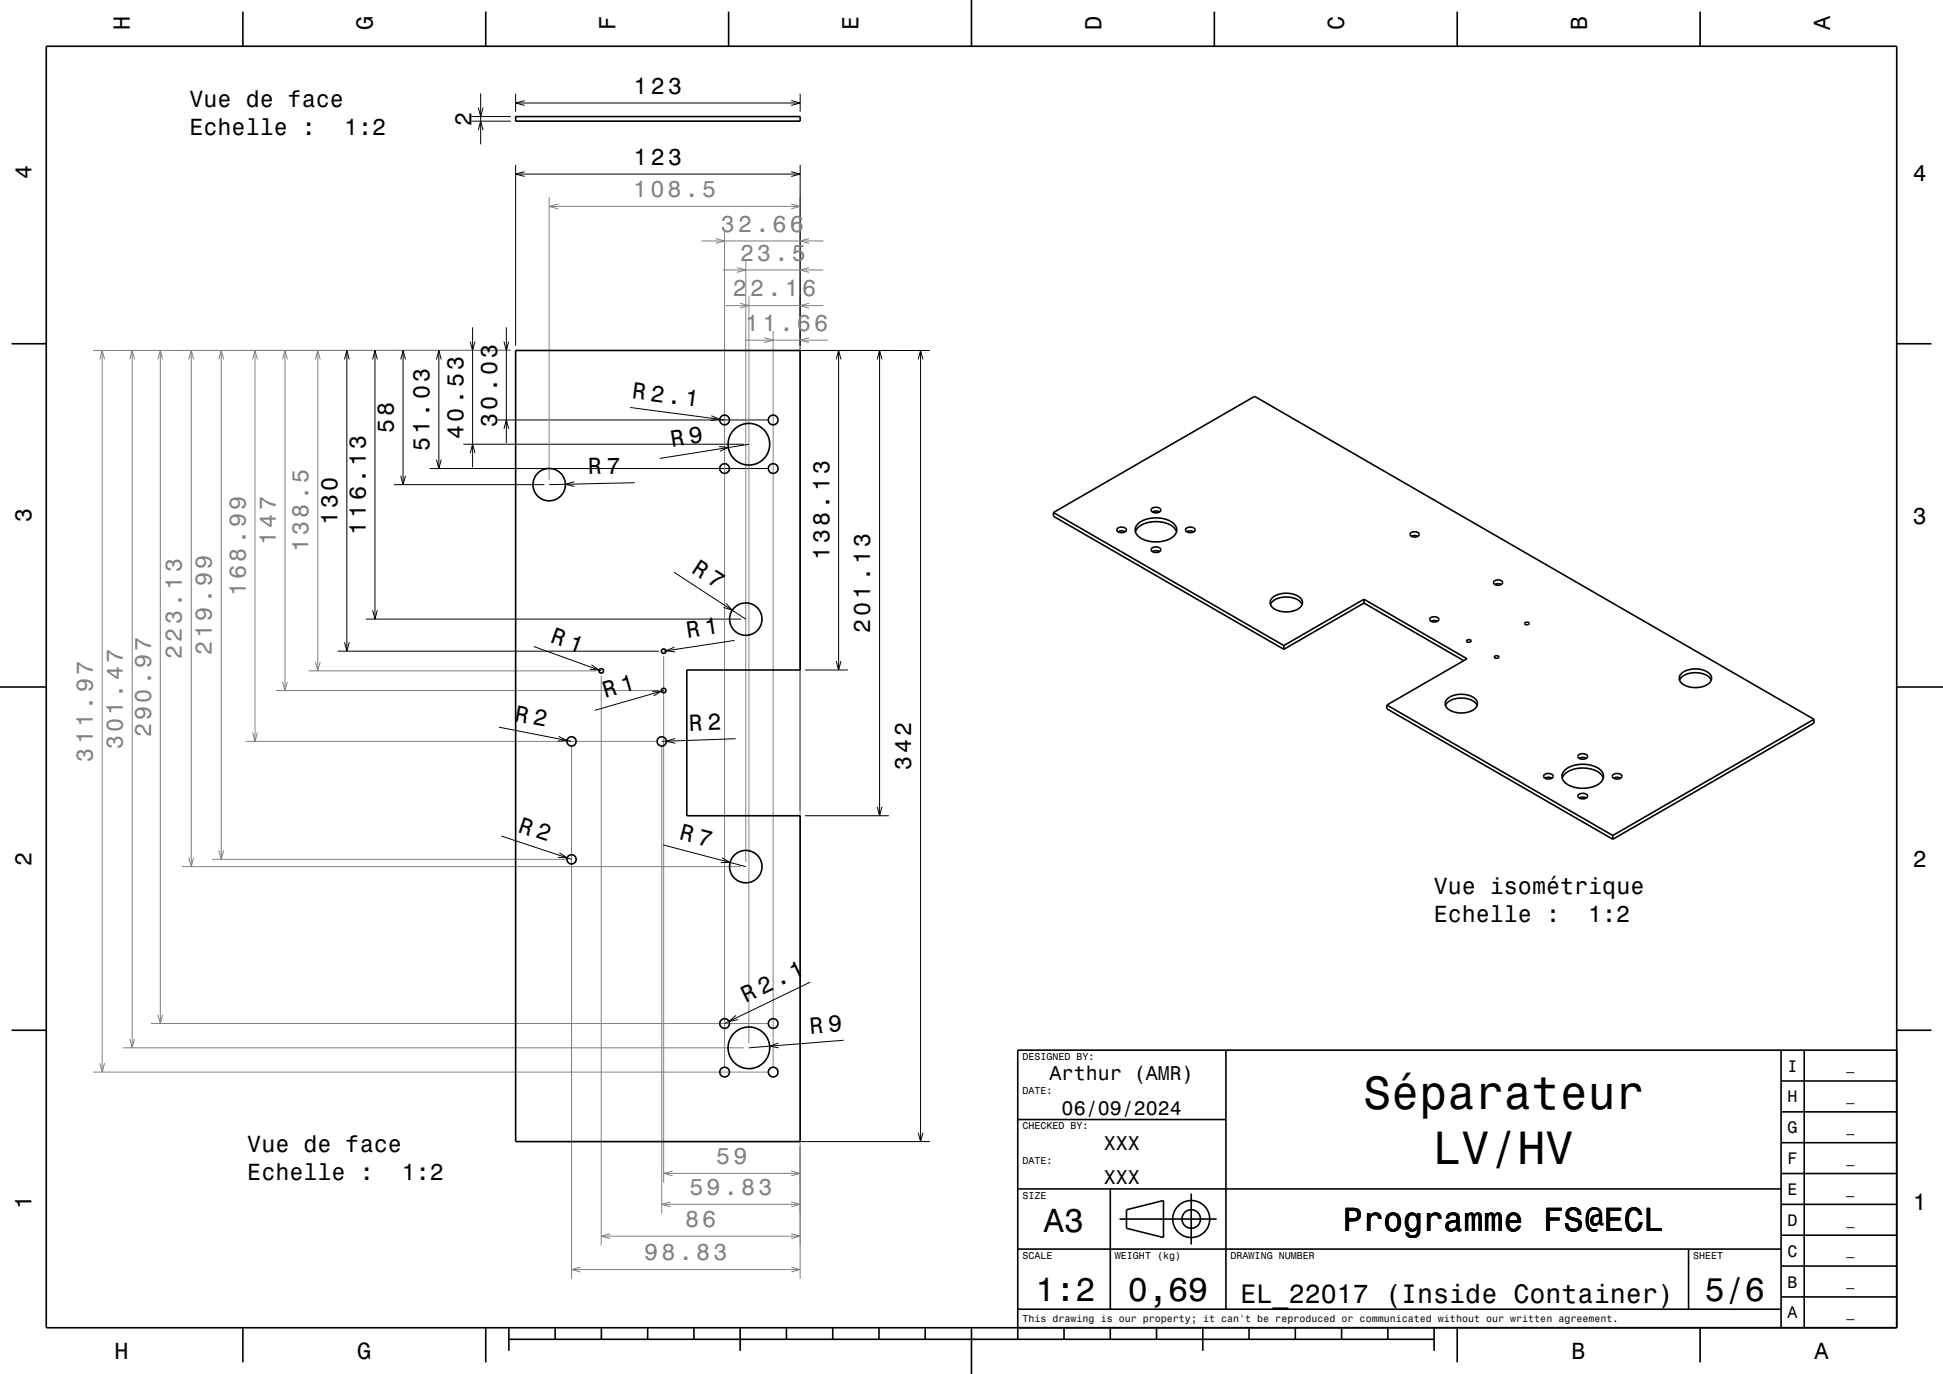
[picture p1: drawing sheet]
<svg xmlns="http://www.w3.org/2000/svg" width="420mm" height="297mm" viewBox="0 0 420 297" stroke-linecap="round" stroke-linejoin="round" font-family="sans-serif">
<g fill="none" stroke="#000" stroke-width=".22">
<path d="M101.9 26.2h8.5M101.9 25.2h8.5M103.4 23.3l.5 1.9 .5-1.9M103.4 28.1l.5-1.9 .5 1.9M103.9 20.2v11M111.5 20.3v3.9M111.5 35.6v39.1M111.5 37.6h61.5M111.5 22.3h61.5M113.4 37.1l-1.9 .5 1.9 .5M113.4 21.7l-1.9 .6 1.9 .5M171 37.1l2 .5-2 .5"/>
<path d="M171 21.7l2 .6-2 .5M173 20.3v3.9M173 35.6v39.1M73 75.8h37.4M74.5 77.7l.5-1.9 .5 1.9M75 75.8v65M80.5 77.7l.6-1.9 .5 1.9M81.1 75.8v58M86.6 77.7l.5-1.9 .6 1.9M87.1 75.8v29M94.3 77.7l.6-1.9 .5 1.9M94.9 75.8v25.5"/>
<path d="M101.6 73.8l.6 2 .5-2M102.2 70.8v30.2M108.9 73.8l.6 2 .5-2M109.5 70.8v25M112.5 75.8h88.5M180.8 77.7l.5-1.9 .5 1.9M181.3 75.8v69M189.6 77.7l.5-1.9 .6 1.9M190.1 75.8v100.5M198.5 77.7l.5-1.9 .5 1.9M199 75.8v171M94.3 99.3l.6 2 .5-2"/>
<path d="M100.2 96h60.6M101.6 98l.6-2 .5 2M107.5 90.8h58.6M108.9 92.7l.6-1.9 .5 1.9M136.2 88.1l20.4 2.7M153.7 89.9l1.9 .7-2 .3M155.4 96.5l2 .2-1.8 .9M161.9 96l-19.3 3.1M85.1 104.8h32.6M86.6 102.8l.5 2 .6-2M92.9 101.3h73.2M124.1 104.1l-1.9 .6 2 .5"/>
<path d="M137.2 104.3l-18.5 .5M74.5 138.8l.5 2 .5-2M79.1 133.8h81.1M80.5 131.9l.6 1.9 .5-1.9M115.4 139.7l14.6 5.3M145.7 123.7l15.5 10.1M145.8 139.9l-1.8 .8 1.9 .2M156.9 130.4l1.4 1.5-1.9-.6M158.8 138.4l-15.3 2.4M73 140.8h69.4M107.8 157.2l15.7 3.1M120.8 159.2l1.8 .9-2 .1"/>
<path d="M127.9 143.7l1.6 1.1-2-.1M141 149.4h2l-1.7 1M143.5 149.3l-14.9 4.2M146 159.6l-2 .6 2 .5M159 159.7l-16 .6M174 144.8h9.3M180.8 142.9l.5 1.9 .5-1.9M174 176.3h18.1M189.6 174.4l.5 1.9 .6-1.9M108.4 180.7l15.1 5.1M120.9 184.3l1.7 1.1-2-.1M143.3 182.6l17.9 4.7"/>
<path d="M156.1 185.4l1.7 1h-2M159.1 219.5l-1.5 1.3 1.9-.4M175.2 212.3l-18.6 8.9M168.3 225.5l-1.9 .6 1.9 .4M182.4 224.9l-20.5 1.6M112.5 246.8h88.5M198.5 244.8l.5 2 .5-2"/>
</g>
<g fill="none" stroke="#808080" stroke-width=".22">
<path d="M118.7 42.6v61.1M118.7 44.6h54.3M120.6 44.1l-1.9 .5 1.9 .5M151.6 52.1h26.4M154.7 51.6l1.9 .5-1.9 .5M156.2 58.4h21.8M156.6 50.1v180.6M159.3 57.8l1.9 .6-1.9 .5M161.2 56.4v129.9M171 44.1l2 .5-2 .5M173 42.6v233.8M174.9 57.8l-1.9 .6 1.9 .5"/>
<path d="M174.9 51.6l-1.9 .5 1.9 .5M20.1 75.8h90.3M21.6 77.7l.5-1.9 .5 1.9M22.1 75.8v155.9M28.1 77.7l.5-1.9 .5 1.9M28.6 75.8v150.7M34.1 77.7l.6-1.9 .5 1.9M34.7 75.8v145.4M40.8 77.7l.5-1.9 .6 1.9M41.3 75.8v111.5M47.3 77.7l.5-1.9 .5 1.9M47.8 75.8v110"/>
<path d="M54.6 77.7l.5-1.9 .5 1.9M55.1 75.8v84.5M61.1 77.7l.5-1.9 .5 1.9M61.6 75.8v73.5M68.2 77.7l.5-1.9 .5 1.9M68.7 75.8v69.2M156.9 66.1h21.1M159.9 65.5l2 .6-2 .5M161.1 73.5h17.9M161.9 64.1v161.4M165.2 73l1.9 .5-1.9 .6M167.1 71.5v159.2"/>
<path d="M174.9 73l-1.9 .5 1.9 .6M174.9 65.5l-1.9 .6 1.9 .5M54.6 158.3l.5 2 .5-2M59.6 149.3h82.8M61.1 147.3l.5 2 .5-2M66.7 145h62.2M68.2 143.1l.5 1.9 .5-1.9M130 146v123.2M143.5 141.8v113.8M53.1 160.3h88.9M123.5 161.3v115.1M143 161.3v101"/>
<path d="M39.3 187.3h120.9M40.8 185.4l.5 1.9 .6-1.9M45.8 185.8h76.7M47.3 183.8l.5 2 .5-2M34.1 219.3l.6 1.9 .5-1.9M20.1 231.7h146M21.6 229.8l.5 1.9 .5-1.9M26.6 226.5h134.2M28.1 224.6l.5 1.9 .5-1.9M32.7 221.2h133.4M143.5 253.6h29.5M145 259.8l-2 .5 2 .5"/>
<path d="M145.4 253.1l-1.9 .5 1.9 .6M171 253.1l2 .5-2 .6M171 259.8l2 .5-2 .5M123.5 274.4h49.5M125.5 273.9l-2 .5 2 .5M130 267.2h43M131.9 266.7l-1.9 .5 1.9 .5M143 260.3h30M171 266.7l2 .5-2 .5M171 273.9l2 .5-2 .5"/>
</g>
<g fill="none" stroke="#000" stroke-width=".35">
<path d="M10 10h400v277h-400zM52.5 2.5v7.5M105 2.5v7.5M157.5 2.5v7.5M210 0v10M262.5 2.5v7.5M315 2.5v7.5M367.5 2.5v7.5M111.5 25.2h61.5v1h-61.5zM2.5 74.3h7.5M111.5 75.8h61.5v69h-24.5v31.5h24.5v70.5h-61.5zM410 74.3h7.5"/>
<path d="M227.7 110.8v.8l49.8 28.8M227.7 110.8l43.5-25.1 120.9 69.8M227.7 110.8l49.8 28.7M241.5 114.3a1.24 1.24 0 0 1 2 .3 1.23 1.23 0 0 1-2.1-.1zM241.7 114.9a1.64 1.64 0 0 1 1.5 0M245.4 114.9a4.5 4.5 0 0 1 4.5-2.1 4.4 4.4 0 0 1 4.4 2.1M246 113.2a6.4 6.4 0 0 1 7.9 .2 1.89 1.89 0 0 1-.9 3 6.4 6.4 0 0 1-7.3-.9 1.67 1.67 0 0 1 .3-2.3zM248.9 110a1.25 1.25 0 0 1 2 .3 1.23 1.23 0 0 1-2.1 0zM248.9 118.6a1.25 1.25 0 0 1 2 .3 1.23 1.23 0 0 1-2.1-.1zM249.1 110.7a1.64 1.64 0 0 1 1.6 0M250.6 119.2l-.6-.2-.9 .2M250.6 119.2h.1"/>
<path d="M256.4 114.3a1.25 1.25 0 0 1 1.9 .3 1.23 1.23 0 0 1-2-.1zM256.5 114.9a1.63 1.63 0 0 1 1.6 0M304.9 115.3a1.15 1.15 0 0 1 1.9 .3 1.12 1.12 0 0 1-1.1 .5 1.12 1.12 0 0 1-.9-.7zM305.1 115.9l.7-.1 .7 .1M274.6 130.7a4.1 4.1 0 0 1 4.7-1.5l1.4 .6 .8 .9M275 129.3a4.8 4.8 0 0 1 6.3 .2 1.7 1.7 0 0 1-1.4 2.5 4.6 4.6 0 0 1-5.2-1.2l-.1-.7zM277.5 139.5v.9M294.8 130.4l21.6 12.4M294.8 130.4l-17.3 10M294.8 129.5l22.3 12.9-17.3 10M294.8 129.5v.9M294.8 129.5l-17.3 10"/>
<path d="M309.1 133.7a1.15 1.15 0 0 1 1.9 .3 1.11 1.11 0 0 1-1 .5 1.11 1.11 0 0 1-1-.7zM309.3 134.3l.8-.2 .6 .2M317.1 138.4l.5-.1 .4 .1a.47 .47 0 0 1-.5 .5 .47 .47 0 0 1-.5-.4zM322.9 125.7a1.15 1.15 0 0 1 1.9 .3 1.11 1.11 0 0 1-1 .5 1.11 1.11 0 0 1-1-.7zM323.1 126.3l.8-.1 .6 .1M329.7 134.6l.4-.1 .4 .1a.47 .47 0 0 1-.4 .5 .47 .47 0 0 1-.5-.4zM0 148.5h10M299.8 152.4v.8l48.8 28.2M299.8 152.4l48.8 28.2M312.4 152.5a4.1 4.1 0 0 1 4.7-1.5l1.4 .6 .8 .9M312.9 151a4.9 4.9 0 0 1 6.3 .4 1.62 1.62 0 0 1-1.2 2.3 4.7 4.7 0 0 1-5.5-1l-.1-.8zM323.1 141.8l.5-.1 .4 .2a.47 .47 0 0 1-.5 .4 .47 .47 0 0 1-.5-.3z"/>
<path d="M363.1 147a4.3 4.3 0 0 1 4.9-1.4l1.2 .5 .7 .9M363.5 145.6a4.9 4.9 0 0 1 6.3 .3 1.62 1.62 0 0 1-1.2 2.3 4.7 4.7 0 0 1-5.5-1l-.1-.8zM392.1 155.5v.8l-43.5 25.1M392.1 155.5l-43.5 25.1M410 148.5h10M333.8 167.5a1.31 1.31 0 0 1 2 .3 1.19 1.19 0 0 1-2.1 0zM333.9 168.2a1.62 1.62 0 0 1 1.6 0M337.7 168.2a4.5 4.5 0 0 1 4.5-2.2 4.4 4.4 0 0 1 4.4 2.2M338.3 166.5a6.4 6.4 0 0 1 7.9 .2 1.94 1.94 0 0 1-1.1 3.1 6.4 6.4 0 0 1-7.1-1 1.67 1.67 0 0 1 .3-2.3zM341.2 163.2a1.31 1.31 0 0 1 2 .3 1.19 1.19 0 0 1-2.1 0zM341.2 171.8a1.31 1.31 0 0 1 2 .3 1.19 1.19 0 0 1-2.1-.1zM341.4 172.5a1.61 1.61 0 0 1 1.5 0"/>
<path d="M341.4 163.9a1.61 1.61 0 0 1 1.5 0M348.7 167.5a1.31 1.31 0 0 1 1.9 .3 1.19 1.19 0 0 1-2.1 0zM348.8 168.2a1.62 1.62 0 0 1 1.5 0M348.6 180.6v.8M2.5 222.7h7.5M265 227v56M385 233.7h25M385 227v60M390 227v60M410 222.7h7.5M410 227h-190v62.5M220 257h165"/>
<path d="M220 242h45M240 257v26M257.5 258v11M385 253.7h25M385 247h25M385 240.3h25M220 270h165M242 263.5h21M243.5 261.5l8-2v8l-8-2zM365 270v13M385 273.7h25M385 267h25"/>
<path d="M385 260.3h25M52.5 287v7.5M105 287v7.5M110 289.5h200M110 287v5M120 287v2.5M130 287v2.5M140 287v2.5M150 287v2.5M160 287v5M170 287v2.5M180 287v2.5"/>
<path d="M190 287v2.5M200 287v2.5M210 287v10M220 283h165M230 287v2.5M240 287v2.5M250 287v2.5M260 287v5M270 287v2.5M280 287v2.5M290 287v2.5M300 287v2.5"/>
<path d="M310 287v5M315 287v7.5M367.5 287v7.5M385 280.3h25"/>
<circle cx="156.6" cy="90.8" r="1.05"/>
<circle cx="161.9" cy="96" r="4.5"/>
<circle cx="167.1" cy="90.8" r="1.05"/>
<circle cx="118.7" cy="104.8" r="3.5"/>
<circle cx="156.6" cy="101.3" r="1.05"/>
<circle cx="167.1" cy="101.3" r="1.05"/>
<circle cx="161.2" cy="133.8" r="3.5"/>
<circle cx="130" cy="145" r=".5"/>
<circle cx="143.5" cy="140.8" r=".5"/>
<circle cx="143.5" cy="149.3" r=".5"/>
<circle cx="123.5" cy="160.3" r="1"/>
<circle cx="143" cy="160.3" r="1"/>
<circle cx="123.5" cy="185.8" r="1"/>
<circle cx="161.2" cy="187.3" r="3.5"/>
<circle cx="156.6" cy="221.2" r="1.05"/>
<circle cx="156.6" cy="231.7" r="1.05"/>
<circle cx="161.9" cy="226.5" r="4.5"/>
<circle cx="167.1" cy="221.2" r="1.05"/>
<circle cx="167.1" cy="231.7" r="1.05"/>
<circle cx="257.5" cy="263.5" r="2"/>
<circle cx="257.5" cy="263.5" r="4"/>
</g>
<g font-size="10.1">
<text x="294.6" y="239.6">Séparateur</text>
<text x="309.8" y="251.7">LV/HV</text>
</g>
<g font-size="7.2">
<text x="225.7" y="266.3">A3</text>
<text x="290.3" y="266.1">Programme FS@ECL</text>
<text x="223.8" y="281.3">1:2</text>
<text x="243.8" y="281.3">0,69</text>
<text x="368.5" y="281.3">5/6</text>
</g>
<text font-size="5.8" x="268.2" y="281.6">EL_22017 (Inside Container)</text>
<g font-size="5.1">
<text x="145.2" y="96.7" transform="rotate(-9 145.2 96.7)">R 9</text>
<text x="149.3" y="123.6" transform="rotate(33 149.3 123.6)">R 7</text>
<text x="148.6" y="138" transform="rotate(-9 148.6 138)">R 1</text>
<text x="111.8" y="179.7" transform="rotate(19 111.8 179.7)">R 2</text>
<text x="146.7" y="181.4" transform="rotate(14 146.7 181.4)">R 7</text>
<text x="161.2" y="216.8" transform="rotate(-26 161.2 216.8)">R 2.1</text>
<text x="175.2" y="223.4" transform="rotate(-5 175.2 223.4)">R 9</text>
</g>
<g font-size="5">
<text x="28.1" y="6.5" transform="rotate(-90 28.1 6.5)">H</text>
<text x="80.6" y="6.5" transform="rotate(-90 80.6 6.5)">G</text>
<text x="133.1" y="6.5" transform="rotate(-90 133.1 6.5)">F</text>
<text x="185.6" y="6.5" transform="rotate(-90 185.6 6.5)">E</text>
<text x="238.1" y="6.5" transform="rotate(-90 238.1 6.5)">D</text>
<text x="290.6" y="6.5" transform="rotate(-90 290.6 6.5)">C</text>
<text x="343.1" y="6.5" transform="rotate(-90 343.1 6.5)">B</text>
<text x="395.6" y="6.5" transform="rotate(-90 395.6 6.5)">A</text>
<text x="41" y="23.1">Vue de face</text>
<text x="137" y="20.3">123</text>
<text x="41" y="29.1">Echelle :</text>
<text x="74.4" y="29.1">1:2</text>
<text x="101.9" y="27.2" transform="rotate(-90 101.9 27.2)">2</text>
<text x="137" y="35.6">123</text>
<text x="6.8" y="38.7" transform="rotate(-90 6.8 38.7)">4</text>
<text x="413.5" y="39">4</text>
<text x="136.5" y="86.1" transform="rotate(7 136.5 86.1)">R 2.1</text>
<text x="85.1" y="93.6" transform="rotate(-90 85.1 93.6)">58</text>
<text x="100.2" y="94.9" transform="rotate(-90 100.2 94.9)">40.53</text>
<text x="107.5" y="92.3" transform="rotate(-90 107.5 92.3)">30.03</text>
<text x="92.9" y="97.5" transform="rotate(-90 92.9 97.5)">51.03</text>
<text x="127.2" y="102.6" transform="rotate(-1 127.2 102.6)">R 7</text>
<text x="6.8" y="112.9" transform="rotate(-90 6.8 112.9)">3</text>
<text x="73" y="113.5" transform="rotate(-90 73 113.5)">130</text>
<text x="413.5" y="113.2">3</text>
<text x="79.1" y="115.7" transform="rotate(-90 79.1 115.7)">116.13</text>
<text x="179.3" y="121.2" transform="rotate(-90 179.3 121.2)">138.13</text>
<text x="188.1" y="136.9" transform="rotate(-90 188.1 136.9)">201.13</text>
<text x="118.8" y="138.9" transform="rotate(20 118.8 138.9)">R 1</text>
<text x="111.1" y="155.8" transform="rotate(11 111.1 155.8)">R 2</text>
<text x="130.8" y="150.8" transform="rotate(-16 130.8 150.8)">R 1</text>
<text x="149" y="158" transform="rotate(-2 149 158)">R 2</text>
<text x="197" y="166.5" transform="rotate(-90 197 166.5)">342</text>
<text x="6.8" y="187.1" transform="rotate(-90 6.8 187.1)">2</text>
<text x="413.5" y="187.4">2</text>
<text x="309.9" y="193.3">Vue isométrique</text>
<text x="309.9" y="199.3">Echelle :</text>
<text x="343.3" y="199.3">1:2</text>
<text x="53.5" y="249.1">Vue de face</text>
<text x="53.5" y="255.2">Echelle :</text>
<text x="86.9" y="255.2">1:2</text>
<text x="6.8" y="261.3" transform="rotate(-90 6.8 261.3)">1</text>
<text x="413.5" y="261.6">1</text>
<text x="24.7" y="293.8">H</text>
<text x="77.2" y="293.8">G</text>
<text x="339.7" y="293.8">B</text>
<text x="392.2" y="293.8">A</text>
</g>
<g font-size="5" fill="#808080">
<text x="136.8" y="42.6">108.5</text>
<text x="155.8" y="50.1">32.66</text>
<text x="160" y="56.4">23.5</text>
<text x="158.4" y="64.1">22.16</text>
<text x="161.1" y="71.5">11.66</text>
<text x="59.6" y="117.8" transform="rotate(-90 59.6 117.8)">147</text>
<text x="66.7" y="119.4" transform="rotate(-90 66.7 119.4)">138.5</text>
<text x="53.1" y="128.9" transform="rotate(-90 53.1 128.9)">168.99</text>
<text x="39.3" y="142.4" transform="rotate(-90 39.3 142.4)">223.13</text>
<text x="45.8" y="141.6" transform="rotate(-90 45.8 141.6)">219.99</text>
<text x="26.6" y="162" transform="rotate(-90 26.6 162)">301.47</text>
<text x="32.7" y="159.4" transform="rotate(-90 32.7 159.4)">290.97</text>
<text x="20.1" y="164.6" transform="rotate(-90 20.1 164.6)">311.97</text>
<text x="154.8" y="251.6">59</text>
<text x="149" y="258.3">59.83</text>
<text x="148.1" y="265.2">86</text>
<text x="139.3" y="272.4">98.83</text>
</g>
<g font-size="4.3">
<text x="226.9" y="233.5">Arthur (AMR)</text>
<text x="229.5" y="241">06/09/2024</text>
<text x="238.6" y="248.5">XXX</text>
<text x="238.6" y="256">XXX</text>
</g>
<g font-size="3.6">
<text x="386.4" y="231.6">I</text>
<text x="386.4" y="238.3">H</text>
<text x="386.4" y="245">G</text>
<text x="386.4" y="251.6">F</text>
<text x="386.4" y="258.3">E</text>
<text x="386.4" y="265">D</text>
<text x="386.4" y="271.6">C</text>
<text x="386.4" y="278.3">B</text>
<text x="386.4" y="285">A</text>
</g>
<g font-size="2.9">
<text x="399.1" y="231.4">_</text>
<text x="399.1" y="238">_</text>
<text x="399.1" y="244.7">_</text>
<text x="399.1" y="251.4">_</text>
<text x="399.1" y="258">_</text>
<text x="399.1" y="264.7">_</text>
<text x="399.1" y="271.4">_</text>
<text x="399.1" y="278">_</text>
<text x="399.1" y="284.7">_</text>
</g>
<g font-size="2.2">
<text x="221" y="229.1">DESIGNED BY:</text>
<text x="221" y="236.6">DATE:</text>
<text x="221" y="244.1">CHECKED BY:</text>
<text x="221" y="251.6">DATE:</text>
<text x="221" y="259.1">SIZE</text>
<text x="221" y="272.1">SCALE</text>
<text x="241" y="272.1">WEIGHT (kg)</text>
<text x="266" y="272.1">DRAWING NUMBER</text>
<text x="366" y="272.1">SHEET</text>
<text x="221" y="285.8">This drawing is our property; it can't be reproduced or communicated without our written agreement.</text>
</g>
</svg>
